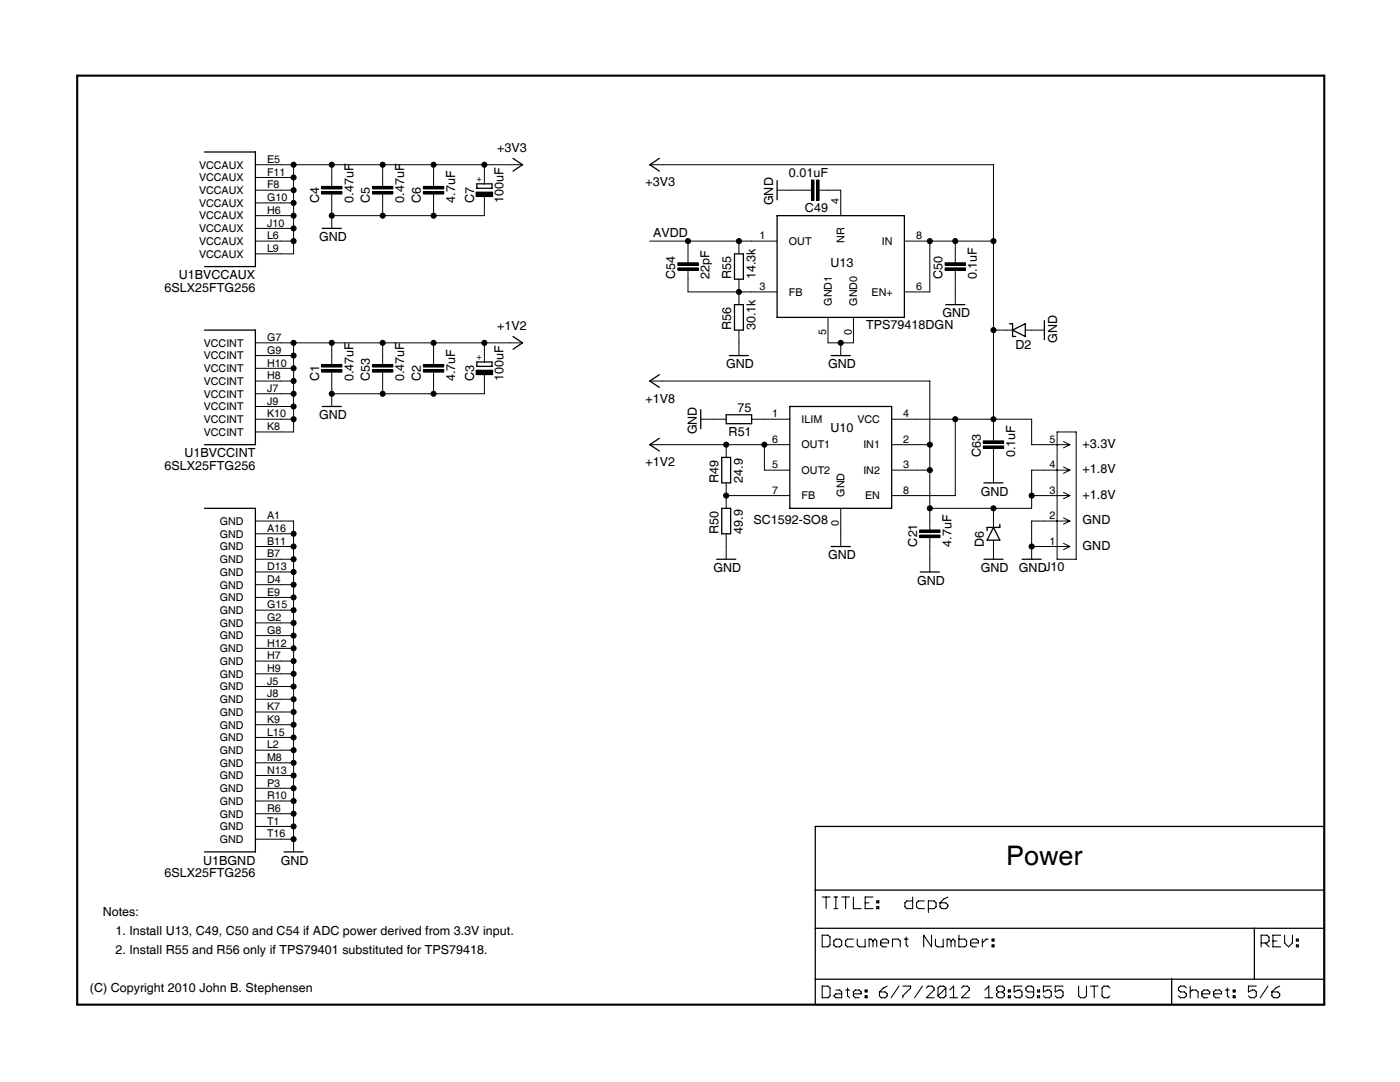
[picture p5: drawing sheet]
<svg xmlns="http://www.w3.org/2000/svg" width="279mm" height="216mm" viewBox="0 0 279 216" stroke-linecap="round" stroke-linejoin="round" font-family="sans-serif">
<path d="M15.4 15.1h248.9v185.4h-248.9z" fill="none" stroke="#000" stroke-width=".42"/>
<g fill="none" stroke="#000" stroke-width=".25">
<path d="M40.8 30.3h10.2v22.9h-10.2M95.2 36.7h3v.9h-3zM102.4 31.6l1.9 1.3-1.9 1.2M131.6 31.6l-1.9 1.3 1.9 1.2M155.1 36v3.9M64.3 45.6h3.8M146.6 50.7h1.8v5h-1.8zM155.1 43h25.4v20.3h-25.4zM40.8 65.9h10.2v22.8h-10.2M95.2 72.2h3v.9h-3zM102.4 67.1l1.9 1.3-1.9 1.3M131.6 74.8l-1.9 1.2 1.9 1.3"/>
<path d="M145.6 71h3.8M146.6 60.8h1.8v5.1h-1.8zM165.9 71h3.8M188.7 60.8h3.9M201.4 64.6h.7v2.5h.6M202.1 65.9l2.5-1.3v2.5zM208.4 64v3.8M64.3 81.1h3.8M131.6 87.5l-1.9 1.2 1.9 1.3M139.8 81.7v3.9M144 91.3h1.8v5.1h-1.8zM144.9 82.8h5.1v1.7h-5.1z"/>
<path d="M157.6 81.1h20.3v20.3h-20.3zM196.4 96.4h3.8M40.8 101.4h10.2v68.6h-10.2M143 111.6h3.8M144 101.4h1.8v5.1h-1.8zM165.9 109.1h3.8M183.7 114.1h3.8M196.4 111.6h3.8M198.3 105.2l1.2 2.6h-2.5zM199.5 104.6v.6h-2.5v.7M204 111.6h3.8M56.7 170h3.8"/>
<path d="M162.7 164.9h101.6v35.6h-101.6zM162.7 177.6h101.6M162.7 185.2h101.6M162.7 195.4h101.6M233.8 195.4v5.1M250.3 185.2v10.2"/>
</g>
<g fill="none" stroke="#000" stroke-width=".21">
<path d="M164.1 179h1.6M164.9 179v2.3M166.4 179h.8M166.8 179v2.3M168 179h1.5M168.8 179v2.3M170.3 179v2.3h1.6M174.2 179h-1.5v2.3h1.5M175 179.8h.4v.3h-.4zM182.1 179v2.3h-1.1l-.4-.4v-.8l.4-.3h1.1M184.5 179.8h-1.2l-.4 .3v.8l.4 .4h1.2M189.2 179l-.8 .4-.8 .7"/>
<path d="M164.1 186.6h1.1l.5 .4v1.6l-.5 .3h-1.1zM164.1 196.8h1.1l.5 .3v1.6l-.5 .4h-1.1zM166.4 187.8l.4-.4h.8l.4 .4v.8l-.4 .3h-.8l-.4-.3zM166.4 181.3h.8M166.8 197.5h.8l.4 .4v1.2h-1.2l-.4-.4 .4-.4h1.2M168.8 197.5h.7M169.1 197.1v1.6l.4 .4M170.3 198.3h1.6v-.4l-.4-.4h-.8l-.4 .4v.8l.4 .4h.8M170.3 187.4h-1.2l-.3 .4v.8l.3 .3h1.2M171.1 187.4v1.2l.4 .3h1.2v-1.5M172.7 198.7h.3v.4h-.3zM172.7 197.5h.3v.4h-.3z"/>
<path d="M172.7 180.1h.7M174.2 187.8l-.4-.4h-.4v1.5M174.2 187.8l.4-.4 .4 .4v1.1M174.2 187.8v1.1M175 180.9h.4v.4h-.4zM175.5 197.9h1.2l.4 .4v.4l-.4 .4h-.8l-.4-.4zM175.8 188.2h1.5v-.4l-.4-.4h-.7l-.4 .4v.8l.4 .3h.7M177.1 196.8l-.8 .3-.8 .8M178.1 188.9v-1.5h1.2l.4 .4v1.1M179.4 196.8l-1.6 2.3M180.2 196.8h1.5v.3l-1.5 1.6v.4M180.4 187.4h.8"/>
<path d="M180.8 187v1.6l.4 .3M184.1 196.8l-1.6 2.3M184.9 197.1l.4-.3h.7l.4 .3v.4l-1.5 1.6h1.5M185.3 181.3h1.1l.4-.4v-.8l-.4-.3h-1.1v2.3M185.9 186.6v2.3l-1.6-2.3v2.3M186.7 187.4v1.2l.4 .3h1.1v-1.5M187.6 180.1h1.2l.4 .5v.3l-.4 .4h-.8l-.4-.4zM188.8 197.1v1.6l-.4 .4h-.8l-.4-.4M188.8 197.1l-.4-.3h-.8l-.4 .3v1.6M188.8 197.1l-1.6 1.6M189.5 199.1h1.6M189.5 197.5l.8-.7v2.3"/>
<path d="M189.8 187.8l-.4-.4h-.4v1.5M189.8 187.8v1.1M189.8 187.8l.4-.4 .4 .4v1.1M191.4 186.6v2.3h1.1l.4-.3v-.8l-.4-.4h-1.1M191.9 197.1l.4-.3h.7l.4 .3v.4l-1.5 1.6h1.5M193.7 188.2h1.6v-.4l-.4-.4h-.8l-.4 .4v.8l.4 .3h.8M196 187.4v1.5M196.6 199.1h1.5M196.6 197.5l.7-.7v2.3M197.2 187.4h-.4l-.8 .8M198 188.6h.4v.3h-.4zM198 187.4h.4v.4h-.4z"/>
<path d="M199.3 197.9l-.4 .4v.4l.4 .4h.8l.3-.4v-.4l-.3-.4M199.3 197.9l-.4-.4v-.4l.4-.3h.8l.3 .3v.4l-.3 .4M199.3 197.9h.8M201.2 198.7h.4v.4h-.4zM201.2 197.5h.4v.4h-.4zM204 196.8h-1.6v1.1l.8-.4h.4l.4 .4v.8l-.4 .4h-.8l-.4-.4M206.3 197.9h-1.2l-.4-.4v-.4l.4-.3h.8l.4 .3v1.6l-.4 .4h-.8l-.4-.4M207.1 198.7h.4v.4h-.4zM207.1 197.5h.4v.4h-.4zM209.8 196.8h-1.6v1.1l.8-.4h.4l.4 .4v.8l-.4 .4h-.8l-.4-.4M212.2 196.8h-1.6v1.1l.8-.4h.4l.4 .4v.8l-.4 .4h-.8l-.4-.4M215.3 196.8v1.9l.3 .4h.8l.4-.4v-1.9"/>
<path d="M217.6 196.8h1.6M218.4 196.8v2.3M221.5 197.1l-.4-.3h-.8l-.4 .3v1.6l.4 .4h.8l.4-.4M236.7 197.1l-.3-.3h-.8l-.4 .3v.4l.4 .4h.8l.3 .4v.4l-.3 .4h-.8l-.4-.4M237.5 197.9l.4-.4h.8l.4 .4v1.2M237.5 196.8v2.3M239.9 198.3h1.5v-.4l-.4-.4h-.7l-.4 .4v.8l.4 .4h.7M242.2 198.3h1.6v-.4l-.4-.4h-.8l-.4 .4v.8l.4 .4h.8M244.5 197.5h.8M244.9 197.1v1.6l.4 .4M246.1 198.7h.4v.4h-.4zM246.1 197.5h.4v.4h-.4z"/>
<path d="M250.7 196.8h-1.5v1.1l.7-.4h.4l.4 .4v.8l-.4 .4h-.7l-.4-.4M251.7 188.2h1.2l.4-.4v-.8l-.4-.4h-1.2v2.3M252.5 188.2l.8 .7M253 196.8l-1.5 2.3M253.8 197.9h1.2l.4 .4v.4l-.4 .4h-.8l-.4-.4zM254 187.8h.8M255.4 196.8l-.8 .3-.8 .8M255.6 186.6h-1.6v2.3h1.6M256.4 186.6v1.6l.8 .7 .7-.7v-1.6M258.7 188.6h.4v.3h-.4zM258.7 187.4h.4v.4h-.4z"/>
</g>
<g fill="none" stroke="#000" stroke-width=".2">
<path d="M51 32.9h7.6M51 35.4h7.6M51 38h7.6M58.6 32.9v17.8h-7.6M58.6 32.9h38.1M64.2 37.2h4v.5h-4zM64.2 38.2h4v.5h-4zM66.2 32.9v4.3M66.2 38.7v6.9M74.3 37.2h4.1v.5h-4.1zM74.3 38.2h4.1v.5h-4.1zM76.4 32.9v4.3"/>
<path d="M76.4 38.7v4.3M84.5 37.2h4.1v.5h-4.1zM84.5 38.2h4.1v.5h-4.1zM86.5 32.9v4.3M86.5 38.7v4.3M95 38.3h3.3v.9h-3.3zM96.7 32.9h7.6M96.7 39.2v3.8h-30.5M96.7 32.9v3.8M129.7 32.9h68.6v55.1M155.1 38h6.8M161.9 35.9h.6v4.1h-.6z"/>
<path d="M163 35.9h.5v4.1h-.5zM163.5 38h4.3v5M51 40.5h7.6M51 43h7.6M51 45.6h7.6M51 48.1h7.6M129.7 48.1h7.6M135.3 52.4h4v.5h-4zM135.3 53.4h4v.6h-4zM137.3 48.1h17.8M137.3 48.1v4.3M137.3 54v4.3h17.8"/>
<path d="M147.5 48.1v2.6M147.5 55.7v5.1M180.5 48.1h17.8M185.6 48.1v10.2h-5.1M188.6 52.4h4.1v.5h-4.1zM188.6 53.4h4.1v.6h-4.1zM190.6 48.1v4.3M190.6 54v6.8M51 68.4h15.2M51 71h7.6M51 73.5h7.6M51 76h7.6"/>
<path d="M51 78.6h7.6M58.6 68.4v17.8h-7.6M64.2 72.7h4v.5h-4zM64.2 73.7h4v.6h-4zM66.2 78.6h20.3M66.2 68.4h38.1M66.2 68.4v4.3M66.2 74.3v6.8M74.3 72.7h4.1v.5h-4.1zM74.3 73.7h4.1v.6h-4.1zM76.4 68.4v4.3M76.4 74.3v4.3"/>
<path d="M84.5 72.7h4.1v.5h-4.1zM84.5 73.7h4.1v.6h-4.1zM86.5 68.4v4.3M86.5 74.3v4.3M95 73.9h3.3v.9h-3.3zM96.7 74.8v3.8h-10.2M96.7 68.4v3.8M129.7 76h55.9v17.8M147.5 65.9v5.1M165.2 63.3v5.1h5.1v-5.1M167.8 68.4v2.6M198.3 65.9h3.8"/>
<path d="M204.6 65.9h3.8M51 81.1h7.6M51 83.7h7.6M129.7 88.7h22.8M139.8 83.7h5.1M144.9 88.7v2.6M144.9 96.4v5M144.9 98.9h12.7M150 83.7h7.6M152.5 88.7h5.1M152.5 88.7v5.1h5.1M177.9 83.7h28v5h7.6"/>
<path d="M177.9 88.7h7.7M177.9 93.8h7.7M185.6 93.8v11.9M190.6 83.7v15.2h-12.7M196.2 88h4.1v.5h-4.1zM196.2 89h4.1v.5h-4.1zM198.3 89.5v6.9M205.9 98.9h7.6M211 86.2h3.8v25.4h-3.8zM212.2 88.1l1.3 .6M212.2 93.2l1.3 .6M212.2 98.3l1.3 .6"/>
<path d="M213.5 93.8h-7.6v7.6h-20.3M213.5 88.7l-1.3 .7M213.5 93.8l-1.3 .6M213.5 98.9l-1.3 .6M51 104h7.6v63.4M51 106.5h7.6M51 109.1h7.6M51 111.6h7.6M51 114.1h7.6M51 116.7h7.6M51 119.2h7.6M144.9 106.5v5.1"/>
<path d="M167.8 101.4v7.7M183.5 105.7h4.1v.6h-4.1zM183.5 106.8h4.1v.5h-4.1zM185.6 107.3v6.8M198.3 101.4v3.8M198.3 107.8v3.8M205.9 109.1h7.6M212.2 103.3l1.3 .7M212.2 108.4l1.3 .7M213.5 104h-7.6v7.6M213.5 104l-1.3 .6M213.5 109.1l-1.3 .6"/>
<path d="M51 121.8h7.6M51 124.3h7.6M51 126.8h7.6M51 129.4h7.6M51 131.9h7.6M51 134.5h7.6M51 137h7.6M51 139.5h7.6M51 142.1h7.6M51 144.6h7.6M51 147.2h7.6M51 149.7h7.6"/>
<path d="M51 152.2h7.6M51 154.7h7.6M51 157.3h7.6M51 159.8h7.6M51 162.4h7.6M51 164.9h7.6M51 167.4h7.6M58.6 167.4v2.6"/>
<circle cx="58.6" cy="32.9" r=".51"/>
<circle cx="58.6" cy="35.4" r=".51"/>
<circle cx="58.6" cy="38" r=".51"/>
<circle cx="66.2" cy="32.9" r=".51"/>
<circle cx="76.4" cy="32.9" r=".51"/>
<circle cx="86.5" cy="32.9" r=".51"/>
<circle cx="96.7" cy="32.9" r=".51"/>
<circle cx="58.6" cy="40.5" r=".51"/>
<circle cx="58.6" cy="48.1" r=".51"/>
<circle cx="58.6" cy="45.6" r=".51"/>
<circle cx="58.6" cy="43" r=".51"/>
<circle cx="66.2" cy="43" r=".51"/>
<circle cx="76.4" cy="43" r=".51"/>
<circle cx="86.5" cy="43" r=".51"/>
<circle cx="137.3" cy="48.1" r=".51"/>
<circle cx="147.5" cy="58.3" r=".51"/>
<circle cx="147.5" cy="48.1" r=".51"/>
<circle cx="185.6" cy="48.1" r=".51"/>
<circle cx="190.6" cy="48.1" r=".51"/>
<circle cx="198.3" cy="48.1" r=".51"/>
<circle cx="58.6" cy="68.4" r=".51"/>
<circle cx="58.6" cy="71" r=".51"/>
<circle cx="58.6" cy="76" r=".51"/>
<circle cx="58.6" cy="78.6" r=".51"/>
<circle cx="58.6" cy="73.5" r=".51"/>
<circle cx="66.2" cy="78.6" r=".51"/>
<circle cx="66.2" cy="68.4" r=".51"/>
<circle cx="76.4" cy="68.4" r=".51"/>
<circle cx="76.4" cy="78.6" r=".51"/>
<circle cx="86.5" cy="68.4" r=".51"/>
<circle cx="86.5" cy="78.6" r=".51"/>
<circle cx="96.7" cy="68.4" r=".51"/>
<circle cx="167.8" cy="68.4" r=".51"/>
<circle cx="198.3" cy="65.9" r=".51"/>
<circle cx="58.6" cy="81.1" r=".51"/>
<circle cx="58.6" cy="83.7" r=".51"/>
<circle cx="144.9" cy="98.9" r=".51"/>
<circle cx="144.9" cy="88.7" r=".51"/>
<circle cx="152.5" cy="88.7" r=".51"/>
<circle cx="185.6" cy="88.7" r=".51"/>
<circle cx="185.6" cy="93.8" r=".51"/>
<circle cx="190.6" cy="83.7" r=".51"/>
<circle cx="198.3" cy="83.7" r=".51"/>
<circle cx="205.9" cy="98.9" r=".51"/>
<circle cx="58.6" cy="111.6" r=".51"/>
<circle cx="58.6" cy="114.1" r=".51"/>
<circle cx="58.6" cy="116.7" r=".51"/>
<circle cx="58.6" cy="109.1" r=".51"/>
<circle cx="58.6" cy="106.5" r=".51"/>
<circle cx="58.6" cy="119.2" r=".51"/>
<circle cx="185.6" cy="101.4" r=".51"/>
<circle cx="198.3" cy="101.4" r=".51"/>
<circle cx="205.9" cy="109.1" r=".51"/>
<circle cx="58.6" cy="124.3" r=".51"/>
<circle cx="58.6" cy="137" r=".51"/>
<circle cx="58.6" cy="139.5" r=".51"/>
<circle cx="58.6" cy="121.8" r=".51"/>
<circle cx="58.6" cy="126.8" r=".51"/>
<circle cx="58.6" cy="134.5" r=".51"/>
<circle cx="58.6" cy="129.4" r=".51"/>
<circle cx="58.6" cy="131.9" r=".51"/>
<circle cx="58.6" cy="154.7" r=".51"/>
<circle cx="58.6" cy="142.1" r=".51"/>
<circle cx="58.6" cy="152.2" r=".51"/>
<circle cx="58.6" cy="159.8" r=".51"/>
<circle cx="58.6" cy="149.7" r=".51"/>
<circle cx="58.6" cy="147.2" r=".51"/>
<circle cx="58.6" cy="157.3" r=".51"/>
<circle cx="58.6" cy="144.6" r=".51"/>
<circle cx="58.6" cy="164.9" r=".51"/>
<circle cx="58.6" cy="162.4" r=".51"/>
<circle cx="58.6" cy="167.4" r=".51"/>
</g>
<g fill="#000">
<path d="M64.2 37.2h4v.5h-4zM64.2 38.2h4v.5h-4zM74.3 37.2h4.1v.5h-4.1zM74.3 38.2h4.1v.5h-4.1zM84.5 37.2h4.1v.5h-4.1zM84.5 38.2h4.1v.5h-4.1zM95 38.3h3.3v.9h-3.3zM161.9 35.9h.6v4.1h-.6zM163 35.9h.5v4.1h-.5zM135.3 52.4h4v.5h-4zM135.3 53.4h4v.6h-4zM188.6 52.4h4.1v.5h-4.1z"/>
<path d="M188.6 53.4h4.1v.6h-4.1zM64.2 72.7h4v.5h-4zM64.2 73.7h4v.6h-4zM74.3 72.7h4.1v.5h-4.1zM74.3 73.7h4.1v.6h-4.1zM84.5 72.7h4.1v.5h-4.1zM84.5 73.7h4.1v.6h-4.1zM95 73.9h3.3v.9h-3.3zM196.2 88h4.1v.5h-4.1zM196.2 89h4.1v.5h-4.1zM183.5 105.7h4.1v.6h-4.1zM183.5 106.8h4.1v.5h-4.1z"/>
</g>
<g fill="#000">
<circle cx="58.6" cy="32.9" r=".51"/>
<circle cx="58.6" cy="35.4" r=".51"/>
<circle cx="58.6" cy="38" r=".51"/>
<circle cx="66.2" cy="32.9" r=".51"/>
<circle cx="76.4" cy="32.9" r=".51"/>
<circle cx="86.5" cy="32.9" r=".51"/>
<circle cx="96.7" cy="32.9" r=".51"/>
<circle cx="58.6" cy="40.5" r=".51"/>
<circle cx="58.6" cy="48.1" r=".51"/>
<circle cx="58.6" cy="45.6" r=".51"/>
<circle cx="58.6" cy="43" r=".51"/>
<circle cx="66.2" cy="43" r=".51"/>
<circle cx="76.4" cy="43" r=".51"/>
<circle cx="86.5" cy="43" r=".51"/>
<circle cx="137.3" cy="48.1" r=".51"/>
<circle cx="147.5" cy="58.3" r=".51"/>
<circle cx="147.5" cy="48.1" r=".51"/>
<circle cx="185.6" cy="48.1" r=".51"/>
<circle cx="190.6" cy="48.1" r=".51"/>
<circle cx="198.3" cy="48.1" r=".51"/>
<circle cx="58.6" cy="68.4" r=".51"/>
<circle cx="58.6" cy="71" r=".51"/>
<circle cx="58.6" cy="76" r=".51"/>
<circle cx="58.6" cy="78.6" r=".51"/>
<circle cx="58.6" cy="73.5" r=".51"/>
<circle cx="66.2" cy="78.6" r=".51"/>
<circle cx="66.2" cy="68.4" r=".51"/>
<circle cx="76.4" cy="68.4" r=".51"/>
<circle cx="76.4" cy="78.6" r=".51"/>
<circle cx="86.5" cy="68.4" r=".51"/>
<circle cx="86.5" cy="78.6" r=".51"/>
<circle cx="96.7" cy="68.4" r=".51"/>
<circle cx="167.8" cy="68.4" r=".51"/>
<circle cx="198.3" cy="65.9" r=".51"/>
<circle cx="58.6" cy="81.1" r=".51"/>
<circle cx="58.6" cy="83.7" r=".51"/>
<circle cx="144.9" cy="98.9" r=".51"/>
<circle cx="144.9" cy="88.7" r=".51"/>
<circle cx="152.5" cy="88.7" r=".51"/>
<circle cx="185.6" cy="88.7" r=".51"/>
<circle cx="185.6" cy="93.8" r=".51"/>
<circle cx="190.6" cy="83.7" r=".51"/>
<circle cx="198.3" cy="83.7" r=".51"/>
<circle cx="205.9" cy="98.9" r=".51"/>
<circle cx="58.6" cy="111.6" r=".51"/>
<circle cx="58.6" cy="114.1" r=".51"/>
<circle cx="58.6" cy="116.7" r=".51"/>
<circle cx="58.6" cy="109.1" r=".51"/>
<circle cx="58.6" cy="106.5" r=".51"/>
<circle cx="58.6" cy="119.2" r=".51"/>
<circle cx="185.6" cy="101.4" r=".51"/>
<circle cx="198.3" cy="101.4" r=".51"/>
<circle cx="205.9" cy="109.1" r=".51"/>
<circle cx="58.6" cy="124.3" r=".51"/>
<circle cx="58.6" cy="137" r=".51"/>
<circle cx="58.6" cy="139.5" r=".51"/>
<circle cx="58.6" cy="121.8" r=".51"/>
<circle cx="58.6" cy="126.8" r=".51"/>
<circle cx="58.6" cy="134.5" r=".51"/>
<circle cx="58.6" cy="129.4" r=".51"/>
<circle cx="58.6" cy="131.9" r=".51"/>
<circle cx="58.6" cy="154.7" r=".51"/>
<circle cx="58.6" cy="142.1" r=".51"/>
<circle cx="58.6" cy="152.2" r=".51"/>
<circle cx="58.6" cy="159.8" r=".51"/>
<circle cx="58.6" cy="149.7" r=".51"/>
<circle cx="58.6" cy="147.2" r=".51"/>
<circle cx="58.6" cy="157.3" r=".51"/>
<circle cx="58.6" cy="144.6" r=".51"/>
<circle cx="58.6" cy="164.9" r=".51"/>
<circle cx="58.6" cy="162.4" r=".51"/>
<circle cx="58.6" cy="167.4" r=".51"/>
</g>
<text font-size="5.4" x="200.8" y="172.5">Power</text>
<g font-size="2.5">
<text x="99.2" y="30.3">+3V3</text>
<text x="157.4" y="35.4">0.01uF</text>
<text x="63.7" y="40.5" transform="rotate(-90 63.7 40.5)">C4</text>
<text x="70.5" y="40.5" transform="rotate(-90 70.5 40.5)">0.47uF</text>
<text x="73.8" y="40.5" transform="rotate(-90 73.8 40.5)">C5</text>
<text x="80.7" y="40.5" transform="rotate(-90 80.7 40.5)">0.47uF</text>
<text x="84" y="40.5" transform="rotate(-90 84 40.5)">C6</text>
<text x="90.8" y="40.5" transform="rotate(-90 90.8 40.5)">4.7uF</text>
<text x="94.7" y="40.5" transform="rotate(-90 94.7 40.5)">C7</text>
<text x="100.5" y="40.5" transform="rotate(-90 100.5 40.5)">100uF</text>
<text x="128.8" y="37.2">+3V3</text>
<text x="154.3" y="41" transform="rotate(-90 154.3 41)">GND</text>
<text x="130.4" y="47.3">AVDD</text>
<text x="160.7" y="42.3">C49</text>
<text x="63.7" y="48.1">GND</text>
<text x="165.7" y="53.2">U13</text>
<text x="32.9" y="58.3">6SLX25FTG256</text>
<text x="35.7" y="55.7">U1BVCCAUX</text>
<text x="134.8" y="55.7" transform="rotate(-90 134.8 55.7)">C54</text>
<text x="141.6" y="55.7" transform="rotate(-90 141.6 55.7)">22pF</text>
<text x="145.9" y="55.7" transform="rotate(-90 145.9 55.7)">R55</text>
<text x="150.8" y="55.7" transform="rotate(-90 150.8 55.7)">14.3k</text>
<text x="188.1" y="55.7" transform="rotate(-90 188.1 55.7)">C50</text>
<text x="195" y="55.7" transform="rotate(-90 195 55.7)">0.1uF</text>
<text x="99.2" y="65.9">+1V2</text>
<text x="145.9" y="65.9" transform="rotate(-90 145.9 65.9)">R56</text>
<text x="150.8" y="65.9" transform="rotate(-90 150.8 65.9)">30.1k</text>
<text x="172.9" y="65.7">TPS79418DGN</text>
<text x="188.1" y="63.3">GND</text>
<text x="202.7" y="69.6">D2</text>
<text x="211" y="68.4" transform="rotate(-90 211 68.4)">GND</text>
<text x="63.7" y="76" transform="rotate(-90 63.7 76)">C1</text>
<text x="70.5" y="76" transform="rotate(-90 70.5 76)">0.47uF</text>
<text x="73.8" y="76" transform="rotate(-90 73.8 76)">C53</text>
<text x="80.7" y="76" transform="rotate(-90 80.7 76)">0.47uF</text>
<text x="84" y="76" transform="rotate(-90 84 76)">C2</text>
<text x="90.8" y="76" transform="rotate(-90 90.8 76)">4.7uF</text>
<text x="94.7" y="76" transform="rotate(-90 94.7 76)">C3</text>
<text x="100.5" y="76" transform="rotate(-90 100.5 76)">100uF</text>
<text x="144.9" y="73.5">GND</text>
<text x="165.2" y="73.5">GND</text>
<text x="63.7" y="83.7">GND</text>
<text x="128.8" y="80.3">+1V8</text>
<text x="147.2" y="82.1">75</text>
<text x="139.1" y="86.7" transform="rotate(-90 139.1 86.7)">GND</text>
<text x="145.4" y="87">R51</text>
<text x="165.7" y="86.2">U10</text>
<text x="216" y="89.4">+3.3V</text>
<text x="32.9" y="93.8">6SLX25FTG256</text>
<text x="36.8" y="91.3">U1BVCCINT</text>
<text x="128.8" y="93">+1V2</text>
<text x="195.7" y="91.3" transform="rotate(-90 195.7 91.3)">C63</text>
<text x="202.6" y="91.3" transform="rotate(-90 202.6 91.3)">0.1uF</text>
<text x="216" y="94.4">+1.8V</text>
<text x="143.4" y="96.4" transform="rotate(-90 143.4 96.4)">R49</text>
<text x="148.2" y="96.4" transform="rotate(-90 148.2 96.4)">24.9</text>
<text x="195.7" y="98.9">GND</text>
<text x="216" y="99.5">+1.8V</text>
<text x="143.4" y="106.5" transform="rotate(-90 143.4 106.5)">R50</text>
<text x="148.2" y="106.5" transform="rotate(-90 148.2 106.5)">49.9</text>
<text x="150.3" y="104.6">SC1592-SO8</text>
<text x="216" y="104.6">GND</text>
<text x="165.2" y="111.6">GND</text>
<text x="183" y="109.1" transform="rotate(-90 183 109.1)">C21</text>
<text x="189.9" y="109.1" transform="rotate(-90 189.9 109.1)">4.7uF</text>
<text x="196.4" y="109.1" transform="rotate(-90 196.4 109.1)">D6</text>
<text x="216" y="109.7">GND</text>
<text x="142.4" y="114.1">GND</text>
<text x="183" y="116.7">GND</text>
<text x="195.7" y="114.1">GND</text>
<text x="203.3" y="114.1">GNDJ10</text>
<text x="40.6" y="172.5">U1BGND</text>
<text x="56" y="172.5">GND</text>
<text x="32.9" y="175.1">6SLX25FTG256</text>
<text x="20.5" y="182.7">Notes:</text>
<text x="23" y="190.3">2. Install R55 and R56 only if TPS79401 substituted for TPS79418.</text>
<text x="23" y="186.5">1. Install U13, C49, C50 and C54 if ADC power derived from 3.3V input.</text>
<text x="17.9" y="197.9">(C) Copyright 2010 John B. Stephensen</text>
</g>
<g font-size="2.1">
<text x="39.7" y="33.6">VCCAUX</text>
<text x="53.3" y="32.5">E5</text>
<text x="53.3" y="35.1">F11</text>
<text x="39.7" y="36.2">VCCAUX</text>
<text x="39.7" y="38.7">VCCAUX</text>
<text x="39.7" y="41.3">VCCAUX</text>
<text x="53.3" y="37.6">F8</text>
<text x="53.3" y="40.1">G10</text>
<text x="167.4" y="40.7" transform="rotate(-90 167.4 40.7)">4</text>
<text x="39.7" y="43.8">VCCAUX</text>
<text x="39.7" y="46.3">VCCAUX</text>
<text x="53.3" y="42.7">H6</text>
<text x="53.3" y="45.2">J10</text>
<text x="53.3" y="47.8">L6</text>
<text x="151.6" y="47.8">1</text>
<text x="182.8" y="47.8">8</text>
<text x="39.7" y="48.9">VCCAUX</text>
<text x="39.7" y="51.4">VCCAUX</text>
<text x="53.3" y="50.3">L9</text>
<text x="157.4" y="48.9">OUT</text>
<text x="168.6" y="48.5" transform="rotate(-90 168.6 48.5)">NR</text>
<text x="176" y="48.9">IN</text>
<text x="151.6" y="57.9">3</text>
<text x="157.4" y="59">FB</text>
<text x="173.9" y="59">EN+</text>
<text x="182.8" y="57.9">6</text>
<text x="166" y="61" transform="rotate(-90 166 61)">GND1</text>
<text x="171.1" y="61" transform="rotate(-90 171.1 61)">GND0</text>
<text x="40.7" y="69.2">VCCINT</text>
<text x="40.7" y="71.7">VCCINT</text>
<text x="53.3" y="68.1">G7</text>
<text x="53.3" y="70.6">G9</text>
<text x="164.9" y="66.9" transform="rotate(-90 164.9 66.9)">5</text>
<text x="170" y="66.9" transform="rotate(-90 170 66.9)">0</text>
<text x="40.7" y="74.3">VCCINT</text>
<text x="40.7" y="76.8">VCCINT</text>
<text x="53.3" y="73.2">H10</text>
<text x="53.3" y="75.7">H8</text>
<text x="40.7" y="79.3">VCCINT</text>
<text x="40.7" y="81.9">VCCINT</text>
<text x="53.3" y="78.2">J7</text>
<text x="53.3" y="80.8">J9</text>
<text x="53.3" y="83.3">K10</text>
<text x="154.1" y="83.3">1</text>
<text x="180.3" y="83.3">4</text>
<text x="40.7" y="84.4">VCCINT</text>
<text x="40.7" y="87">VCCINT</text>
<text x="53.3" y="85.8">K8</text>
<text x="154.1" y="88.4">6</text>
<text x="160" y="89.5">OUT1</text>
<text x="160" y="84.4">ILIM</text>
<text x="171.1" y="84.4">VCC</text>
<text x="172.3" y="89.5">IN1</text>
<text x="180.3" y="88.4">2</text>
<text x="209.4" y="88.4">5</text>
<text x="154.1" y="93.5">5</text>
<text x="160" y="94.6">OUT2</text>
<text x="172.3" y="94.6">IN2</text>
<text x="180.3" y="93.5">3</text>
<text x="209.4" y="93.5">4</text>
<text x="154.1" y="98.5">7</text>
<text x="160" y="99.7">FB</text>
<text x="168.6" y="99.1" transform="rotate(-90 168.6 99.1)">GND</text>
<text x="172.7" y="99.7">EN</text>
<text x="180.3" y="98.5">8</text>
<text x="209.4" y="98.5">3</text>
<text x="43.9" y="104.7">GND</text>
<text x="43.9" y="107.3">GND</text>
<text x="53.3" y="103.6">A1</text>
<text x="53.3" y="106.2">A16</text>
<text x="167.4" y="104.9" transform="rotate(-90 167.4 104.9)">0</text>
<text x="209.4" y="103.6">2</text>
<text x="43.9" y="109.8">GND</text>
<text x="43.9" y="112.4">GND</text>
<text x="53.3" y="108.7">B11</text>
<text x="53.3" y="111.2">B7</text>
<text x="53.3" y="113.8">D13</text>
<text x="209.4" y="108.7">1</text>
<text x="43.9" y="114.9">GND</text>
<text x="43.9" y="117.4">GND</text>
<text x="43.9" y="120">GND</text>
<text x="53.3" y="116.3">D4</text>
<text x="53.3" y="118.9">E9</text>
<text x="43.9" y="122.5">GND</text>
<text x="43.9" y="125.1">GND</text>
<text x="53.3" y="121.4">G15</text>
<text x="53.3" y="123.9">G2</text>
<text x="43.9" y="127.6">GND</text>
<text x="43.9" y="130.1">GND</text>
<text x="53.3" y="126.5">G8</text>
<text x="53.3" y="129">H12</text>
<text x="53.3" y="131.6">H7</text>
<text x="43.9" y="132.7">GND</text>
<text x="43.9" y="135.2">GND</text>
<text x="43.9" y="137.8">GND</text>
<text x="53.3" y="134.1">H9</text>
<text x="53.3" y="136.6">J5</text>
<text x="43.9" y="140.3">GND</text>
<text x="43.9" y="142.8">GND</text>
<text x="53.3" y="139.2">J8</text>
<text x="53.3" y="141.7">K7</text>
<text x="43.9" y="145.4">GND</text>
<text x="43.9" y="147.9">GND</text>
<text x="53.3" y="144.3">K9</text>
<text x="53.3" y="146.8">L15</text>
<text x="53.3" y="149.3">L2</text>
<text x="43.9" y="150.5">GND</text>
<text x="43.9" y="153">GND</text>
<text x="43.9" y="155.5">GND</text>
<text x="53.3" y="151.9">M8</text>
<text x="53.3" y="154.4">N13</text>
<text x="43.9" y="158.1">GND</text>
<text x="43.9" y="160.6">GND</text>
<text x="53.3" y="157">P3</text>
<text x="53.3" y="159.5">R10</text>
<text x="43.9" y="163.1">GND</text>
<text x="43.9" y="165.7">GND</text>
<text x="53.3" y="162">R6</text>
<text x="53.3" y="164.6">T1</text>
<text x="53.3" y="167.1">T16</text>
<text x="43.9" y="168.2">GND</text>
</g>
<g font-size="1.8">
<text x="96.1" y="36.3" transform="rotate(-90 96.1 36.3)">+</text>
<text x="96.1" y="71.8" transform="rotate(-90 96.1 71.8)">+</text>
</g>
</svg>
